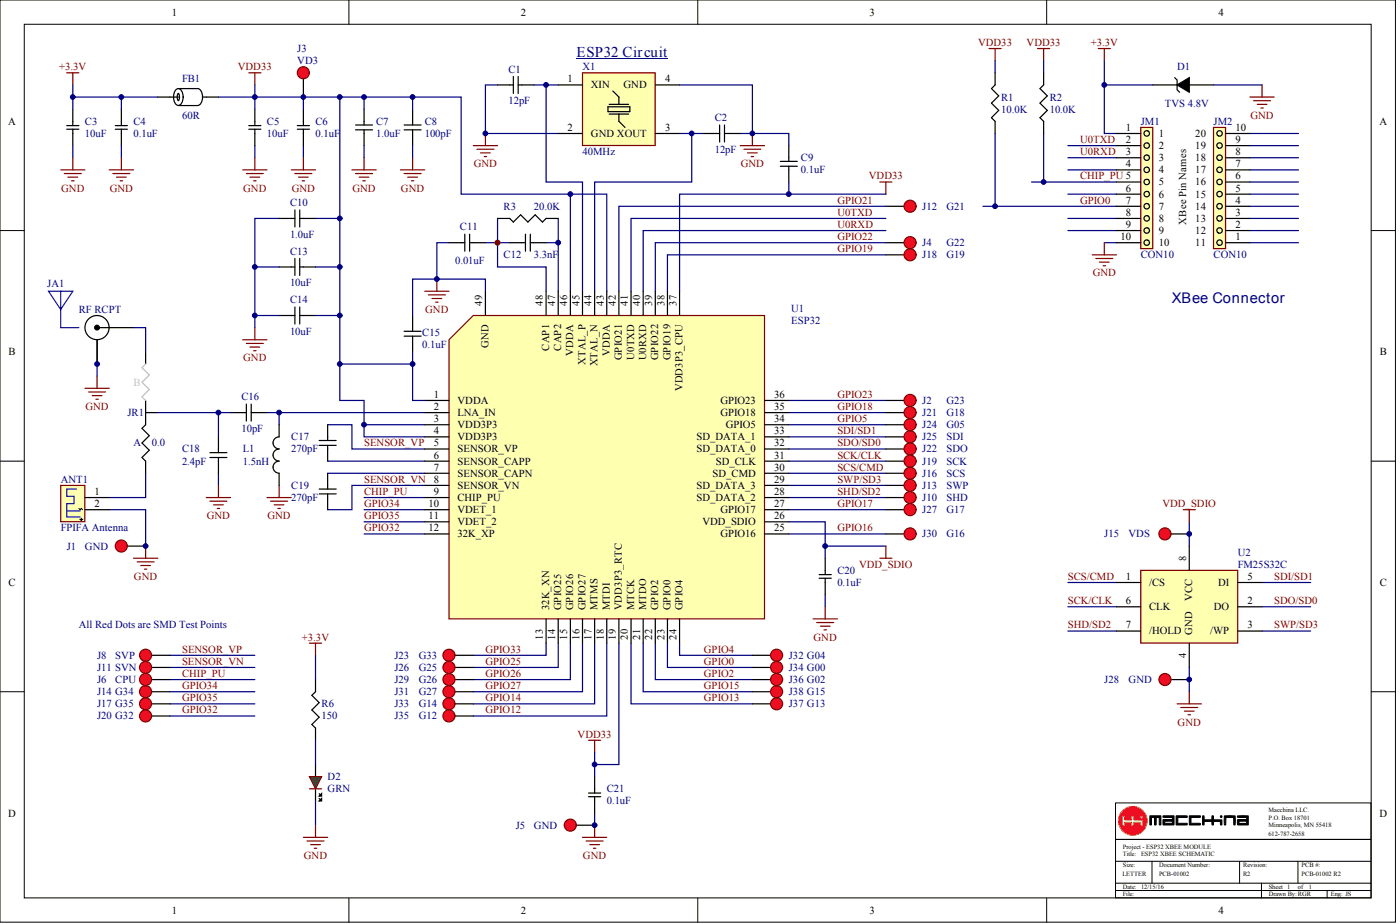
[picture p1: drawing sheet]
<svg xmlns="http://www.w3.org/2000/svg" width="487mm" height="321mm" viewBox="0 0 487 321" stroke-linecap="round" stroke-linejoin="round" font-family="sans-serif">
<g fill="#fff" stroke="#000" stroke-width=".35">
<path d="M0 0h485.6v320.7h-485.6z"/>
<path d="M8.4 8.4h468.8v303.9h-468.8z"/>
</g>
<path d="M121.4 0v8.4M242.8 0v8.4M364.2 0v8.4M0 80.2h8.4M477.2 80.2h8.4M0 160.4h8.4M477.2 160.4h8.4M0 240.6h8.4M477.2 240.6h8.4M121.4 312.3v8.5M242.8 312.3v8.5M364.2 312.3v8.5" fill="none" stroke="#000" stroke-width=".35"/>
<circle cx="173.1" cy="84.4" r=".82" fill="#000080" stroke="#000080" stroke-width=".35"/>
<path d="M200.6 20.2h31.9" fill="none" stroke="#000080" stroke-width=".35"/>
<path d="M23.2 25.3h4.2M25.3 25.3v4.2" fill="none" stroke="#800000" stroke-width=".42"/>
<g fill="none" stroke="#000" stroke-width=".42">
<path d="M25.3 38v5.7M42.2 38v5.7M54.9 33.8h7.2M61.3 31.1a1.43 1.43 0 0 1 1.6 0 1.43 1.43 0 0 1 .7 1.4 3.3 3.3 0 0 1-1.5 4.2 3.1 3.1 0 0 1-1.5-4.2zM61.9 32.6l.2-.1a2.14 2.14 0 0 1 0 2.5l-.4-.8zM62.1 30.8h6.7a3.4 3.4 0 0 1 1.3 4.8l-.5 .8-.8 .3h-6.7M70.5 33.8h5.5M23.2 43.7h4.2M23.2 45h4.2M25.3 45v5.6M40.1 43.7h4.2M40.1 45h4.2"/>
<path d="M42.2 45v5.6M261.8 240.6h6.4"/>
</g>
<g fill="none" stroke="#000080" stroke-width=".42">
<path d="M25.3 29.5v4.3h29.6M25.3 33.8v4.2M42.2 33.8v4.2M25.3 50.6v4.3M42.2 50.6v4.3M88.7 50.6v4.3M105.6 50.6v4.3M198.5 67.5v33.8M190 84.4h4.3M274.5 139.3h33.8M126.7 147.7h21.1M274.5 147.7h33.8"/>
<path d="M274.5 152h33.8M274.5 156.2h33.8M274.5 143.5h33.8M76 164.6v4.2M114 160.4h33.8M114 164.6h33.8M126.7 173.1h21.1M126.7 177.3h21.1M274.5 160.4h33.8M274.5 164.6h33.8M274.5 168.8h33.8M274.5 173.1h33.8"/>
<path d="M274.5 177.3h33.8M126.7 181.5h21.1M126.7 185.7h21.1M274.5 185.7h33.8M287.2 189.9h21.1M413.9 181.5v8.4M287.2 206.8v4.2M371.6 211h16.9M371.6 202.6h16.9M371.6 219.5h16.9M439.2 211h16.9M439.2 202.6h16.9"/>
<path d="M439.2 219.5h16.9M59.1 236.4h29.6M59.1 227.9h29.6M59.1 232.1h29.6M190 223.7v4.2h-25.3M194.3 223.7v8.4h-29.6M198.5 223.7v12.7h-33.8M202.7 223.7v16.9h-38M206.9 223.7v21.1h-42.2M211.1 223.7v25.3h-46.4M219.6 223.7v21.1h42.2M223.8 223.7v16.9h38"/>
<path d="M228 223.7v12.7h33.8M232.3 223.7v8.4h29.5M236.5 223.7v4.2h25.3M59.1 240.6h29.6M59.1 244.8h29.6M59.1 249h29.6M206.9 282.8v4.2"/>
</g>
<circle cx="270.3" cy="240.6" r="2.09" fill="#ee0e22" stroke="#800000" stroke-width=".42"/>
<path d="M261.8 227.9h6.4" fill="none" stroke="#000" stroke-width=".42"/>
<circle cx="270.3" cy="227.9" r="2.09" fill="#ee0e22" stroke="#800000" stroke-width=".42"/>
<path d="M52.8 227.9h6.3" fill="none" stroke="#000" stroke-width=".42"/>
<circle cx="50.7" cy="227.9" r="2.09" fill="#ee0e22" stroke="#800000" stroke-width=".42"/>
<path d="M308.3 164.6h6.3" fill="none" stroke="#000" stroke-width=".42"/>
<circle cx="316.7" cy="164.6" r="2.09" fill="#ee0e22" stroke="#800000" stroke-width=".42"/>
<path d="M158.4 236.4h6.3" fill="none" stroke="#000" stroke-width=".42"/>
<circle cx="156.2" cy="236.3" r="2.09" fill="#ee0e22" stroke="#800000" stroke-width=".42"/>
<path d="M308.3 156.2h6.3" fill="none" stroke="#000" stroke-width=".42"/>
<circle cx="316.7" cy="156.2" r="2.09" fill="#ee0e22" stroke="#800000" stroke-width=".42"/>
<path d="M308.3 88.6h6.3" fill="none" stroke="#000" stroke-width=".42"/>
<circle cx="316.7" cy="88.6" r="2.09" fill="#ee0e22" stroke="#800000" stroke-width=".42"/>
<path d="M261.8 232.1h6.4" fill="none" stroke="#000" stroke-width=".42"/>
<circle cx="270.3" cy="232.1" r="2.09" fill="#ee0e22" stroke="#800000" stroke-width=".42"/>
<path d="M158.4 232.1h6.3" fill="none" stroke="#000" stroke-width=".42"/>
<circle cx="156.2" cy="232.1" r="2.09" fill="#ee0e22" stroke="#800000" stroke-width=".42"/>
<path d="M308.3 173.1h6.3" fill="none" stroke="#000" stroke-width=".42"/>
<circle cx="316.7" cy="173" r="2.09" fill="#ee0e22" stroke="#800000" stroke-width=".42"/>
<path d="M407.5 236.4h6.4" fill="none" stroke="#000" stroke-width=".42"/>
<circle cx="405.4" cy="236.3" r="2.09" fill="#ee0e22" stroke="#800000" stroke-width=".42"/>
<path d="M200.6 287h6.3" fill="none" stroke="#000" stroke-width=".42"/>
<circle cx="198.5" cy="287" r="2.09" fill="#ee0e22" stroke="#800000" stroke-width=".42"/>
<path d="M308.3 185.7h6.3" fill="none" stroke="#000" stroke-width=".42"/>
<circle cx="316.7" cy="185.7" r="2.09" fill="#ee0e22" stroke="#800000" stroke-width=".42"/>
<path d="M261.8 244.8h6.4" fill="none" stroke="#000" stroke-width=".42"/>
<circle cx="270.3" cy="244.8" r="2.09" fill="#ee0e22" stroke="#800000" stroke-width=".42"/>
<path d="M52.8 244.8h6.3" fill="none" stroke="#000" stroke-width=".42"/>
<circle cx="50.7" cy="244.8" r="2.09" fill="#ee0e22" stroke="#800000" stroke-width=".42"/>
<path d="M52.8 232.1h6.3" fill="none" stroke="#000" stroke-width=".42"/>
<circle cx="50.7" cy="232.1" r="2.09" fill="#ee0e22" stroke="#800000" stroke-width=".42"/>
<path d="M308.3 84.4h6.3" fill="none" stroke="#000" stroke-width=".42"/>
<circle cx="316.7" cy="84.4" r="2.09" fill="#ee0e22" stroke="#800000" stroke-width=".42"/>
<path d="M308.3 71.8h6.3" fill="none" stroke="#000" stroke-width=".42"/>
<circle cx="316.7" cy="71.7" r="2.09" fill="#ee0e22" stroke="#800000" stroke-width=".42"/>
<path d="M308.3 147.7h6.3" fill="none" stroke="#000" stroke-width=".42"/>
<circle cx="316.7" cy="147.7" r="2.09" fill="#ee0e22" stroke="#800000" stroke-width=".42"/>
<path d="M308.3 177.3h6.3" fill="none" stroke="#000" stroke-width=".42"/>
<circle cx="316.7" cy="177.3" r="2.09" fill="#ee0e22" stroke="#800000" stroke-width=".42"/>
<path d="M308.3 160.4h6.3" fill="none" stroke="#000" stroke-width=".42"/>
<circle cx="316.7" cy="160.4" r="2.09" fill="#ee0e22" stroke="#800000" stroke-width=".42"/>
<path d="M158.4 249h6.3" fill="none" stroke="#000" stroke-width=".42"/>
<circle cx="156.2" cy="249" r="2.09" fill="#ee0e22" stroke="#800000" stroke-width=".42"/>
<path d="M52.8 240.6h6.3" fill="none" stroke="#000" stroke-width=".42"/>
<circle cx="50.7" cy="240.6" r="2.09" fill="#ee0e22" stroke="#800000" stroke-width=".42"/>
<path d="M158.4 227.9h6.3" fill="none" stroke="#000" stroke-width=".42"/>
<circle cx="156.2" cy="227.9" r="2.09" fill="#ee0e22" stroke="#800000" stroke-width=".42"/>
<path d="M308.3 168.8h6.3" fill="none" stroke="#000" stroke-width=".42"/>
<circle cx="316.7" cy="168.8" r="2.09" fill="#ee0e22" stroke="#800000" stroke-width=".42"/>
<path d="M308.3 152h6.3" fill="none" stroke="#000" stroke-width=".42"/>
<circle cx="316.7" cy="151.9" r="2.09" fill="#ee0e22" stroke="#800000" stroke-width=".42"/>
<path d="M261.8 236.4h6.4" fill="none" stroke="#000" stroke-width=".42"/>
<circle cx="270.3" cy="236.3" r="2.09" fill="#ee0e22" stroke="#800000" stroke-width=".42"/>
<path d="M158.4 244.8h6.3" fill="none" stroke="#000" stroke-width=".42"/>
<circle cx="156.2" cy="244.8" r="2.09" fill="#ee0e22" stroke="#800000" stroke-width=".42"/>
<path d="M52.8 236.4h6.3" fill="none" stroke="#000" stroke-width=".42"/>
<circle cx="50.7" cy="236.3" r="2.09" fill="#ee0e22" stroke="#800000" stroke-width=".42"/>
<path d="M52.8 249h6.3" fill="none" stroke="#000" stroke-width=".42"/>
<circle cx="50.7" cy="249" r="2.09" fill="#ee0e22" stroke="#800000" stroke-width=".42"/>
<path d="M308.3 139.3h6.3" fill="none" stroke="#000" stroke-width=".42"/>
<circle cx="316.7" cy="139.3" r="2.09" fill="#ee0e22" stroke="#800000" stroke-width=".42"/>
<path d="M44.3 189.9h6.4" fill="none" stroke="#000" stroke-width=".42"/>
<circle cx="42.2" cy="189.9" r="2.09" fill="#ee0e22" stroke="#800000" stroke-width=".42"/>
<path d="M308.3 143.5h6.3" fill="none" stroke="#000" stroke-width=".42"/>
<circle cx="316.7" cy="143.5" r="2.09" fill="#ee0e22" stroke="#800000" stroke-width=".42"/>
<path d="M158.4 240.6h6.3" fill="none" stroke="#000" stroke-width=".42"/>
<circle cx="156.2" cy="240.6" r="2.09" fill="#ee0e22" stroke="#800000" stroke-width=".42"/>
<path d="M407.5 185.7h6.4" fill="none" stroke="#000" stroke-width=".42"/>
<circle cx="405.4" cy="185.7" r="2.09" fill="#ee0e22" stroke="#800000" stroke-width=".42"/>
<path d="M105.6 27.4v6.4" fill="none" stroke="#000" stroke-width=".42"/>
<circle cx="105.6" cy="25.3" r="2.09" fill="#ee0e22" stroke="#800000" stroke-width=".42"/>
<g fill="none" stroke="#800000" stroke-width=".42">
<path d="M86.6 25.3h4.2M88.7 25.3v4.2M21.1 59.1h8.5M25.3 54.9v4.2M38 59.1h8.5M42.2 54.9v4.2M84.5 59.1h8.4M88.7 54.9v4.2M101.4 59.1h8.4M105.6 54.9v4.2M164.7 50.6h8.4M166 51.9h5.9"/>
<path d="M167.2 53.2h3.4M168.5 54.4h.8M168.9 46.4v4.2M257.6 50.6h8.4M258.9 51.9h5.9M260.1 53.2h3.4M261.4 54.4h.8M261.8 46.4v4.2M22.4 60.4h5.9M23.6 61.6h3.4M24.9 62.9h.9M39.3 60.4h5.9"/>
<path d="M40.5 61.6h3.4M41.8 62.9h.9M85.7 60.4h5.9M87 61.6h3.4M88.3 62.9h.8M102.6 60.4h5.9M103.9 61.6h3.4M105.2 62.9h.8M306.2 63.3h4.2M308.3 63.3v4.2M152 97.1v4.2M147.8 101.3h8.5"/>
<path d="M149.1 102.6h5.9M150.3 103.8h3.4M151.6 105.1h.8M71.8 173.1h8.4M73.1 174.3h5.9M74.3 175.6h3.4M75.6 176.9h.8M76 168.8v4.3M92.9 173.1h8.5M94.2 174.3h5.9M95.4 175.6h3.4M96.7 176.9h.9"/>
<path d="M97.1 168.8v4.3M411.7 177.3h4.3M413.9 177.3v4.2M46.5 194.2h8.4M47.7 195.4h5.9M49 196.7h3.4M50.3 198h.8M50.7 189.9v4.3M306.2 194.2h4.2M308.3 189.9v4.3M282.9 215.3h8.5M284.2 216.5h5.9"/>
<path d="M285.5 217.8h3.4M286.7 219.1h.9M287.2 211v4.3M204.8 257.5h4.2M206.9 257.5v4.2M409.6 244.8h8.5M410.9 246.1h5.9M412.2 247.3h3.3M413.4 248.6h.9M413.9 240.6v4.2M107.7 274.4h4.2M202.7 291.2h8.4"/>
<path d="M204 292.5h5.9M205.2 293.8h3.4M206.5 295h.8M206.9 287v4.2"/>
</g>
<g fill="none" stroke="#000080" stroke-width=".42">
<path d="M76 33.8h12.7v4.2M118.2 33.8h42.3v33.7h50.6v33.8M173.1 29.5h-4.2v16.9h25.4M194.3 29.5h-4.3v33.8h12.7v38M236.5 29.5h25.3v16.9h-4.2M236.5 46.4h8.4M240.7 46.4v16.9h-33.8v38M173.1 76v16.9h16.9v8.4M194.3 76v25.3M308.3 67.5h-71.8v33.8M308.3 71.8h-92.9v29.5M308.3 76h-88.7v25.3"/>
<path d="M156.3 84.4h-4.3v12.7h16.9v4.2M168.9 84.4h8.5M308.3 80.2h-84.5v21.1M308.3 84.4h-80.3v16.9M308.3 88.6h-76v12.7M92.9 143.5h54.9M114 147.7h8.5v8.5h25.3M38 177.3h12.7v12.6M147.8 168.8h-25.3v8.5h-8.5M274.5 181.5h12.7v12.7M215.4 223.7v42.2h-8.5M206.9 261.7v8.4"/>
</g>
<circle cx="173.1" cy="84.4" r=".82" fill="#800000" stroke="#800000" stroke-width=".35"/>
<g fill="none" stroke="#000" stroke-width=".42">
<path d="M88.7 38v5.7M105.6 38v5.7M173.1 29.5h5.5M178.6 26.6v5.9M180.3 29.5h5.5M180.3 26.6v5.9M86.6 43.7h4.2M86.6 45h4.2M88.7 45v5.6M103.5 43.7h4.2M103.5 45h4.2M105.6 45v5.6"/>
<path d="M244.9 46.4h5.5M250.4 43.5v5.9M252.1 46.4h5.5M252.1 43.5v5.9M173.1 76h4.3l1.2 1.2 2.6-2.5 2.5 2.5 2.5-2.5 2.6 2.5 1.2-1.2h4.3M156.3 84.4h5.4M161.7 81.5v5.9M163.4 84.4h5.5M163.4 81.5v5.9M80.2 143.5h5.5M85.7 140.6v5.9M87.4 143.5h5.5"/>
<path d="M87.4 140.6v5.9M285.1 199.9h4.2M287.2 194.2v5.7M285.1 201.1h4.2M287.2 201.1v5.7M109.8 236.4v4.2l-1.3 1.3 2.6 2.5-2.6 2.5 2.6 2.6-2.6 2.5 1.3 1.3v4.2M109.8 265.9v4.2M109.8 274.4v4.2M204.8 275.8h4.2M204.8 277.1h4.2M206.9 270.1v5.7M206.9 277.1v5.7"/>
</g>
<path d="M107.7 270.1h4.2l-2.1 4.3z" fill="#00bf00" stroke="#800000" stroke-width=".42"/>
<path d="M111.9 277.7v.9h-.8z" fill="#080d02" stroke="#000" stroke-width=".42"/>
<path d="M111.1 277.7l.4 .5" fill="none" stroke="#000" stroke-width=".42"/>
<path d="M111.1 276.9l.8-.9v.9z" fill="#080d02" stroke="#000" stroke-width=".42"/>
<g fill="none" stroke="#000" stroke-width=".42">
<path d="M177.4 84.4h5.5M182.9 81.5v5.9M184.5 84.4h5.5M184.5 81.5v5.9M33.8 114h12.7M33.8 118.2v8.4M73.1 157.4h5.9M73.1 159.1h5.9M76 152v5.4M76 159.1v5.5M97.1 147.7v4.3a2.09 2.09 0 0 0-2.1 2 2.09 2.09 0 0 0 2.1 2.1 2.11 2.11 0 0 0-2.1 2.1 2.11 2.11 0 0 0 2.1 2.2M111.1 154.9h5.9"/>
<path d="M111.1 153.2h5.9M114 147.7v5.5M114 154.9v5.5M97.1 160.4a2.09 2.09 0 0 0-2.1 2.1 2.09 2.09 0 0 0 2.1 2.1v4.2M111.1 171.8h5.9M111.1 170.1h5.9M114 164.6v5.5M114 171.8v5.5M111.1 276l.4 .5"/>
<circle cx="33.8" cy="113.9" r="4.2"/>
</g>
<path d="M29.6 135.1h8.4M30.8 136.3h5.9M32.1 137.6h3.4M33.4 138.9h.8M33.8 130.8v4.3M107.7 223.7h4.2M109.8 223.7v4.2M105.6 291.2h8.4M106.8 292.5h6M108.1 293.8h3.4M109.4 295h.8M109.8 287v4.2" fill="none" stroke="#800000" stroke-width=".42"/>
<path d="M33.8 126.6v4.2M80.2 143.5h-4.2v8.5M97.1 143.5v4.2M109.8 227.9v8.5M109.8 257.5v8.4M109.8 278.6v8.4" fill="none" stroke="#000080" stroke-width=".42"/>
<circle cx="33.8" cy="113.9" r=".82" fill="#000" stroke="#000" stroke-width=".42"/>
<path d="M21.1 101.3h4.2l-4.2 6.3-4.2-6.3h4.2v12.7h6.3" fill="none" stroke="#00f" stroke-width=".42"/>
<path d="M21.1 168.8h8.4v12.7h-8.4z" fill="#ffffb0" stroke="#800000" stroke-width=".42"/>
<path d="M29.6 173.1h8.4M29.6 177.3h8.4" fill="none" stroke="#000" stroke-width=".42"/>
<path d="M23.2 177.7h4.7M26.6 170.1h-3.4v2.5h2.6v2.6h-2.6v4.6h4.7" fill="none" stroke="#00f" stroke-width=".42"/>
<path d="M27.4 176.9l.5 .4 .4-.4 .4 .4M28.3 180.2v.5h.4l-.4 .4-.4-.4h.4" fill="none" stroke="#000" stroke-width=".35"/>
<path d="M202.7 25.3h25.3v25.3h-25.3z" fill="#ffffb0" stroke="#800000" stroke-width=".42"/>
<path d="M194.3 29.5h8.4M211.6 37.1h7.6v1.7h-7.6zM212 39.7h6.8M212 36.3h6.8M213.3 31.7l2.1 2.1v2.5M215.4 39.7v2.5l2.1 2.1M228 29.5h8.5M194.3 46.4h8.4M228 46.4h8.5" fill="none" stroke="#000" stroke-width=".42"/>
<path d="M185.8 29.5h4.2" fill="none" stroke="#000080" stroke-width=".42"/>
<path d="M397 198.4h33.7v25.3h-33.7z" fill="#ffffb0" stroke="#800000" stroke-width=".42"/>
<path d="M413.9 189.9v8.5M388.5 202.6h8.5M388.5 211h8.5M388.5 219.5h8.5M430.7 202.6h8.5M430.7 211h8.5M430.7 219.5h8.5M413.9 223.7v8.4" fill="none" stroke="#000" stroke-width=".42"/>
<path d="M413.9 232.1v8.5" fill="none" stroke="#000080" stroke-width=".42"/>
<path d="M156.3 118.2l8.4-8.5h101.3v105.6h-109.7z" fill-rule="evenodd" fill="#ffffb0" stroke="#800000" stroke-width=".42"/>
<g fill="none" stroke="#000" stroke-width=".42">
<path d="M126.7 38v5.5M143.6 38v5.5M346.3 25.3v4.2l-1.3 1.3 2.6 2.5-2.6 2.6 2.6 2.5-2.6 2.5 1.3 1.3v4.2M363.2 25.3v4.2l-1.3 1.3 2.5 2.5-2.5 2.6 2.5 2.5-2.5 2.5 1.3 1.3v4.2M401.2 29.5h8.4M408.8 27l.8 .9v3.3l.9 .9M413.9 29.5h8.4M123.7 45.2h5.9M123.7 43.5h5.9M126.7 45.2v5.4M140.6 45.2h5.9M140.6 43.5h5.9"/>
<path d="M143.6 45.2v5.4M271.5 56.1h6M271.5 57.8h6M274.5 50.6v5.5M274.5 57.8v5.5M97.1 76h5.5M102.6 73v5.9M104.3 73v5.9M104.3 76h5.5M97.1 92.9h5.5M102.6 89.9v5.9M104.3 92.9h5.5"/>
<path d="M104.3 89.9v5.9M97.1 109.7h5.5M102.6 106.8v5.9M104.3 106.8v5.9M104.3 109.7h5.5M140.6 115.2h5.9M140.6 116.9h5.9M143.6 109.7v5.5M143.6 116.9v5.5M168.9 101.3v8.4M190 101.3v8.4M194.3 101.3v8.4"/>
<path d="M198.5 101.3v8.4M202.7 101.3v8.4M206.9 101.3v8.4M211.1 101.3v8.4M215.4 101.3v8.4M219.6 101.3v8.4M223.8 101.3v8.4M228 101.3v8.4M232.3 101.3v8.4M236.5 101.3v8.4M147.8 139.3h8.5M266 139.3h8.5"/>
<path d="M147.8 143.5h8.5M147.8 147.7h8.5M147.8 152h8.5M147.8 156.2h8.5M266 143.5h8.5M266 147.7h8.5M266 152h8.5M266 156.2h8.5M147.8 160.4h8.5M147.8 164.6h8.5M147.8 168.8h8.5M147.8 173.1h8.5"/>
<path d="M147.8 177.3h8.5M266 160.4h8.5M266 164.6h8.5M266 168.8h8.5M266 173.1h8.5M266 177.3h8.5M147.8 181.5h8.5M147.8 185.7h8.5M266 181.5h8.5M266 185.7h8.5M190 215.3v8.4M194.3 215.3v8.4"/>
<path d="M198.5 215.3v8.4M202.7 215.3v8.4M206.9 215.3v8.4M211.1 215.3v8.4M215.4 215.3v8.4M219.6 215.3v8.4M223.8 215.3v8.4M228 215.3v8.4M232.3 215.3v8.4M236.5 215.3v8.4"/>
</g>
<g fill="none" stroke="#800000" stroke-width=".42">
<path d="M344.2 16.9h4.2M346.3 16.9v4.2M361.1 16.9h4.2M363.2 16.9v4.2M382.2 16.9h4.2M384.3 16.9v4.2M435 33.8h8.4M436.2 35h5.9M437.5 36.3h3.4M438.8 37.6h.8M439.2 29.5v4.3M122.5 59.1h8.4"/>
<path d="M126.7 54.9v4.2M139.4 59.1h8.4M143.6 54.9v4.2M123.7 60.4h5.9M125 61.6h3.4M126.3 62.9h.8M140.6 60.4h5.9M141.9 61.6h3.4M143.2 62.9h.8M380.1 88.6h8.4M381.3 89.9h5.9M382.6 91.2h3.4"/>
<path d="M383.9 92.4h.8M384.3 84.4v4.2M84.5 118.2h8.4M85.7 119.4h5.9M88.7 114v4.2M87 120.7h3.4M88.3 122h.8"/>
</g>
<g fill="none" stroke="#000080" stroke-width=".42">
<path d="M88.7 29.5v4.3h29.5v105.5h8.5v12.7h21.1M105.6 33.8v4.2M126.7 33.8v4.2M143.6 33.8v4.2M346.3 21.1v4.2M363.2 21.1v4.2M384.3 21.1v25.3h4.2M384.3 29.5h16.9M422.3 29.5h16.9M126.7 50.6v4.3M143.6 50.6v4.3M261.8 46.4h12.7v4.2"/>
<path d="M346.3 46.4v25.4M363.2 46.4v16.9M371.6 50.6h16.9M371.6 54.9h16.9M371.6 59.1h16.9M435 46.4h16.9M435 50.6h16.9M435 54.9h16.9M435 59.1h16.9M97.1 76h-8.4v38M109.8 76h8.4M274.5 63.3v4.2"/>
<path d="M342.1 71.8h46.4M359 63.3h29.5M371.6 76h16.9M371.6 67.5h16.9M435 76h16.9M435 67.5h16.9M435 71.8h16.9M435 63.3h16.9M88.7 92.9h8.4M109.8 92.9h8.4M152 97.1h-8.4v12.6M371.6 80.2h16.9"/>
<path d="M384.3 84.4h4.2M435 84.4h16.9M435 80.2h16.9M88.7 109.7h8.4M109.8 109.7h8.4M118.2 126.6h25.4v12.7h4.2M143.6 122.4v4.2"/>
</g>
<path d="M409.6 29.5l4.3-2.5v5.1z" fill="#000" stroke="#000" stroke-width=".42"/>
<path d="M397 44.3h4.1v42.2h-4.1z" fill="#ffffb0" stroke="#800000" stroke-width=".42"/>
<g fill="none" stroke="#000" stroke-width=".42">
<path d="M388.5 46.4h8.5M388.5 50.6h8.5M388.5 54.9h8.5M388.5 59.1h8.5M399.5 45.5a.95 .95 0 0 0-1.4 .9 .95 .95 0 0 0 1.4 .8 .95 .95 0 0 0 .1-1.6M399.5 49.8a.95 .95 0 0 0-1.4 .9 .95 .95 0 0 0 1.4 .8 .95 .95 0 0 0 .1-1.7M399.5 54a.95 .95 0 0 0-1.4 .9 .95 .95 0 0 0 1.4 .8 .95 .95 0 0 0 .1-1.7M399.5 58.2a.95 .95 0 0 0-1.4 .9 .95 .95 0 0 0 1.4 .8 .95 .95 0 0 0 .1-1.6M388.5 63.3h8.5M388.5 67.5h8.5M388.5 71.8h8.5M388.5 76h8.5"/>
<path d="M399.5 62.4a.95 .95 0 0 0-1.4 .9 .95 .95 0 0 0 1.4 .8 .95 .95 0 0 0 .1-1.6M399.5 66.7a.95 .95 0 0 0-1.4 .9 .95 .95 0 0 0 1.4 .7 .95 .95 0 0 0 .1-1.6M399.5 70.9a.95 .95 0 0 0-1.4 .9 .95 .95 0 0 0 1.4 .8 .95 .95 0 0 0 .1-1.7M399.5 75.1a.95 .95 0 0 0-1.4 .9 .95 .95 0 0 0 1.4 .8 .95 .95 0 0 0 .1-1.6M399.5 79.3a.95 .95 0 0 0-1.4 .9 .95 .95 0 0 0 1.4 .8 .95 .95 0 0 0 .1-1.6M388.5 80.2h8.5M388.5 84.4h8.5M399.5 83.5a.95 .95 0 0 0-1.4 .9 .95 .95 0 0 0 1.4 .8 .95 .95 0 0 0 .1-1.6"/>
</g>
<path d="M422.3 44.3h4.2v42.2h-4.2z" fill="#ffffb0" stroke="#800000" stroke-width=".42"/>
<g fill="none" stroke="#000" stroke-width=".42">
<path d="M423.9 59.9a.95 .95 0 0 1 0-1.6 .95 .95 0 0 1 1.4 .7 .95 .95 0 0 1-1.3 1M423.9 55.7a.95 .95 0 0 1 0-1.6 .95 .95 0 0 1 1.4 .7 .95 .95 0 0 1-1.3 .9M423.9 51.5a.95 .95 0 0 1 0-1.7 .95 .95 0 0 1 1.4 .7 .95 .95 0 0 1-1.3 1M423.9 47.2a.95 .95 0 0 1 0-1.6 .95 .95 0 0 1 1.4 .7 .95 .95 0 0 1-1.3 1M426.5 59.1h8.5M426.5 54.9h8.5M426.5 50.6h8.5M426.5 46.4h8.5M423.9 76.8a.95 .95 0 0 1 0-1.6 .95 .95 0 0 1 1.4 .7 .95 .95 0 0 1-1.3 .9M423.9 72.6a.95 .95 0 0 1 0-1.7 .95 .95 0 0 1 1.4 .7 .95 .95 0 0 1-1.3 1M423.9 68.3a.95 .95 0 0 1 0-1.6 .95 .95 0 0 1 1.4 .7 .95 .95 0 0 1-1.3 1M423.9 64.1a.95 .95 0 0 1 0-1.6 .95 .95 0 0 1 1.4 .7 .95 .95 0 0 1-1.3 1"/>
<path d="M426.5 76h8.5M426.5 71.8h8.5M426.5 67.5h8.5M426.5 63.3h8.5M423.9 85.2a.95 .95 0 0 1 0-1.6 .95 .95 0 0 1 1.4 .7 .95 .95 0 0 1-1.3 1M423.9 81a.95 .95 0 0 1 0-1.6 .95 .95 0 0 1 1.4 .7 .95 .95 0 0 1-1.3 1M426.5 84.4h8.5M426.5 80.2h8.5M50.7 122.4v4.2M50.7 139.3v8.4l-1.3 1.3 2.5 2.5-2.5 2.6 2.5 2.5-2.5 2.5 1.3 1.3v4.2M50.7 143.5h4.2"/>
</g>
<path d="M50.7 126.6l-1.3 1.3 2.5 2.5-2.5 2.6 2.5 2.5-2.5 2.5 1.3 1.3" fill="none" stroke="#c0c0c0" stroke-width=".42"/>
<path d="M46.5 114h4.2v8.4M54.9 143.5h21.1M50.7 164.6v8.5h-12.7" fill="none" stroke="#000080" stroke-width=".42"/>
<g fill="#000080" stroke="#000080" stroke-width=".35">
<circle cx="25.3" cy="33.7" r=".82"/>
<circle cx="33.8" cy="126.6" r=".82"/>
<circle cx="42.2" cy="33.7" r=".82"/>
<circle cx="50.7" cy="189.9" r=".82"/>
<circle cx="76" cy="143.5" r=".82"/>
<circle cx="88.7" cy="109.7" r=".82"/>
<circle cx="88.7" cy="92.8" r=".82"/>
<circle cx="88.7" cy="33.7" r=".82"/>
<circle cx="97.1" cy="143.5" r=".82"/>
<circle cx="105.6" cy="33.7" r=".82"/>
<circle cx="118.2" cy="126.6" r=".82"/>
<circle cx="118.2" cy="109.7" r=".82"/>
<circle cx="118.2" cy="92.8" r=".82"/>
<circle cx="118.2" cy="76" r=".82"/>
<circle cx="118.2" cy="33.7" r=".82"/>
<circle cx="126.7" cy="147.7" r=".82"/>
<circle cx="126.7" cy="33.7" r=".82"/>
<circle cx="143.6" cy="126.6" r=".82"/>
<circle cx="143.6" cy="33.7" r=".82"/>
<circle cx="152" cy="97.1" r=".82"/>
<circle cx="168.9" cy="46.4" r=".82"/>
<circle cx="190" cy="29.5" r=".82"/>
<circle cx="194.2" cy="84.4" r=".82"/>
<circle cx="198.5" cy="67.5" r=".82"/>
<circle cx="206.9" cy="287" r=".82"/>
<circle cx="206.9" cy="265.9" r=".82"/>
<circle cx="240.7" cy="46.4" r=".82"/>
<circle cx="261.8" cy="46.4" r=".82"/>
<circle cx="274.5" cy="67.5" r=".82"/>
<circle cx="287.1" cy="189.9" r=".82"/>
<circle cx="346.3" cy="71.7" r=".82"/>
<circle cx="363.2" cy="63.3" r=".82"/>
<circle cx="384.3" cy="29.5" r=".82"/>
<circle cx="413.8" cy="236.3" r=".82"/>
<circle cx="413.8" cy="185.7" r=".82"/>
</g>
<path d="M388.2 279.3h88.9v12.7h-88.9zM388.2 292h88.9v20.3h-88.9zM388.2 299.6h88.9M400.9 299.6v7.6M431.4 299.6v7.6M451.7 299.6v7.6M388.2 307.2h88.9M388.2 309.7h88.9M439 307.2v5.1M461.8 309.7v2.6" fill="none" stroke="#000" stroke-width=".35"/>
<path d="M389.2 285.5a5 5 0 0 1 10 0 5 5 0 0 1-10 0zM390.6 283.9v3.2h.7v-1.1h2.5a.76 .76 0 0 0 .4 1.2l.3-.2 .1-1h2.1a.77 .77 0 0 0 .7 1.2l.1-1.9-2.9-.1v-1.3a.4 .4 0 0 0-.5-.1 .4 .4 0 0 0-.3 .4l-.1 1h-2.3l-.2-1.3zM396.8 284.2a.4 .4 0 0 0 .8 0 .4 .4 0 0 0-.8 0z" fill="#f60" stroke="#f60" stroke-width=".35"/>
<g fill="#000" stroke="#000" stroke-width=".35">
<path d="M400.2 283.8l3.7-.1 .1 3.2h-.6v-2.4l-.2-.2-.8 .1-.1 2.3a.29 .29 0 0 1-.3 .2 .29 .29 0 0 1-.2-.3v-2.2l-1-.1-.1 2.5-.5 .1zM409.3 283.8h3.8v.5h-3.1l-.1 1 .1 1.1h3l.1 .5h-3.8zM413.9 283.8h3.8v.4l-.2 .1h-2.9l-.2 1.9 3.3 .2v.5h-3.8zM418.5 283.8h.5l.1 1.3h1.8h.7l.2-1.3h.4l.2 1.3 2.8 .1v1.6l-.5 .1-.2-1.2-2.1 .1-.1 1.1h-.2l-.4-.1-.1-1.1-2.5 .1a.78 .78 0 0 1-.5 1.1zM426.1 283.8h3.7v3.1l-.5-.1v-2.4l-1.4-.1-1.3 .1-.1 2.5h-.4z"/>
<path d="M404.8 283.7l3.7 .1v3.1h-3.7l-.1-1.8h3.2l.1-.4-.1-.4h-3.2zM405.3 285.7l.2 .6 2.5-.1-.1-.5z"/>
<path d="M430.6 283.8h3.8v3.1h-3.8v-1.8l3.1-.1 .2-.2-.2-.4-3-.1zM431.2 285.7l.1 .7 2.5-.2-.2-.6z"/>
<circle cx="424.9" cy="284.1" r=".32"/>
</g>
<text font-size="5.2" fill="#000080" x="200.6" y="19.8">ESP32 Circuit</text>
<text font-size="5.1" fill="#000080" x="407.8" y="105.2">XBee Connector</text>
<g font-size="3.7">
<text x="59.8" y="5.4">1</text>
<text x="181.2" y="5.4">2</text>
<text x="302.6" y="5.4">3</text>
<text x="424" y="5.4">4</text>
<text x="197.5" y="28.6">1</text>
<text x="231.4" y="28.6">4</text>
<text x="205.7" y="30.7">XIN</text>
<text x="217" y="30.7">GND</text>
<text x="2.9" y="43.4">A</text>
<text x="197.5" y="45.5">2</text>
<text x="205.7" y="47.6">GND XOUT</text>
<text x="231.4" y="45.5">3</text>
<text x="391.7" y="45.5">1</text>
<text x="403.3" y="47.6">1</text>
<text x="416" y="47.6">20</text>
<text x="429.9" y="45.5">10</text>
<text x="480.1" y="43.4">A</text>
<text x="391.7" y="49.7">2</text>
<text x="391.7" y="54">3</text>
<text x="403.3" y="51.8">2</text>
<text x="416" y="51.8">19</text>
<text x="429.9" y="54">8</text>
<text x="429.9" y="49.7">9</text>
<text x="391.7" y="58.2">4</text>
<text x="403.3" y="56.1">3</text>
<text x="416" y="56.1">18</text>
<text x="429.9" y="58.2">7</text>
<text x="403.3" y="60.3">4</text>
<text x="403.3" y="64.5">5</text>
<text x="416" y="64.5">16</text>
<text x="416" y="60.3">17</text>
<text x="429.9" y="62.4">6</text>
<text x="391.7" y="66.6">6</text>
<text x="391.7" y="70.8">7</text>
<text x="403.3" y="68.7">6</text>
<text x="416" y="68.7">15</text>
<text x="429.9" y="70.8">4</text>
<text x="429.9" y="66.6">5</text>
<text x="391.7" y="75.1">8</text>
<text x="403.3" y="73">7</text>
<text x="403.3" y="77.2">8</text>
<text x="416" y="77.2">13</text>
<text x="416" y="73">14</text>
<text x="429.9" y="75.1">3</text>
<text x="389.9" y="83.5">10</text>
<text x="391.7" y="79.3">9</text>
<text x="403.3" y="81.4">9</text>
<text x="412.8" y="78.1" transform="rotate(-90 412.8 78.1)">XBee Pin Names</text>
<text x="416" y="81.4">12</text>
<text x="429.9" y="83.5">1</text>
<text x="429.9" y="79.3">2</text>
<text x="403.3" y="85.6">10</text>
<text x="416" y="85.6">11</text>
<text x="167.8" y="106.4" transform="rotate(-90 167.8 106.4)">49</text>
<text x="189" y="106.4" transform="rotate(-90 189 106.4)">48</text>
<text x="193.2" y="106.4" transform="rotate(-90 193.2 106.4)">47</text>
<text x="197.4" y="106.4" transform="rotate(-90 197.4 106.4)">46</text>
<text x="201.6" y="106.4" transform="rotate(-90 201.6 106.4)">45</text>
<text x="205.8" y="106.4" transform="rotate(-90 205.8 106.4)">44</text>
<text x="210.1" y="106.4" transform="rotate(-90 210.1 106.4)">43</text>
<text x="214.3" y="106.4" transform="rotate(-90 214.3 106.4)">42</text>
<text x="218.5" y="106.4" transform="rotate(-90 218.5 106.4)">41</text>
<text x="222.7" y="106.4" transform="rotate(-90 222.7 106.4)">40</text>
<text x="227" y="106.4" transform="rotate(-90 227 106.4)">39</text>
<text x="231.2" y="106.4" transform="rotate(-90 231.2 106.4)">38</text>
<text x="235.4" y="106.4" transform="rotate(-90 235.4 106.4)">37</text>
<text x="3" y="123.6">B</text>
<text x="170" y="120.9" transform="rotate(-90 170 120.9)">GND</text>
<text x="191.1" y="122" transform="rotate(-90 191.1 122)">CAP1</text>
<text x="195.3" y="122" transform="rotate(-90 195.3 122)">CAP2</text>
<text x="199.5" y="123.7" transform="rotate(-90 199.5 123.7)">VDDA</text>
<text x="212.2" y="123.7" transform="rotate(-90 212.2 123.7)">VDDA</text>
<text x="216.4" y="125.4" transform="rotate(-90 216.4 125.4)">GPIO21</text>
<text x="220.6" y="125.1" transform="rotate(-90 220.6 125.1)">U0TXD</text>
<text x="224.9" y="125.4" transform="rotate(-90 224.9 125.4)">U0RXD</text>
<text x="229.1" y="125.4" transform="rotate(-90 229.1 125.4)">GPIO22</text>
<text x="233.3" y="125.4" transform="rotate(-90 233.3 125.4)">GPIO19</text>
<text x="480.2" y="123.6">B</text>
<text x="203.7" y="126.8" transform="rotate(-90 203.7 126.8)">XTAL_P</text>
<text x="208" y="127.5" transform="rotate(-90 208 127.5)">XTAL_N</text>
<text x="237.5" y="136.1" transform="rotate(-90 237.5 136.1)">VDD3P3_CPU</text>
<text x="151" y="138.4">1</text>
<text x="151" y="142.6">2</text>
<text x="159.2" y="140.5">VDDA</text>
<text x="250.7" y="140.5">GPIO23</text>
<text x="269.4" y="142.6">35</text>
<text x="269.4" y="138.4">36</text>
<text x="151" y="146.8">3</text>
<text x="159.2" y="144.7">LNA_IN</text>
<text x="159.2" y="148.9">VDD3P3</text>
<text x="250.7" y="144.7">GPIO18</text>
<text x="252.5" y="148.9">GPIO5</text>
<text x="269.4" y="146.8">34</text>
<text x="151" y="151">4</text>
<text x="151" y="155.3">5</text>
<text x="159.2" y="153.2">VDD3P3</text>
<text x="242.4" y="153.2">SD_DATA_1</text>
<text x="269.4" y="155.3">32</text>
<text x="269.4" y="151">33</text>
<text x="151" y="159.5">6</text>
<text x="159.2" y="157.4">SENSOR_VP</text>
<text x="159.2" y="161.6">SENSOR_CAPP</text>
<text x="242.4" y="157.4">SD_DATA_0</text>
<text x="249.2" y="161.6">SD_CLK</text>
<text x="269.4" y="159.5">31</text>
<text x="151" y="163.7">7</text>
<text x="151" y="167.9">8</text>
<text x="159.2" y="165.8">SENSOR_CAPN</text>
<text x="248" y="165.8">SD_CMD</text>
<text x="269.4" y="167.9">29</text>
<text x="269.4" y="163.7">30</text>
<text x="32.9" y="172.1">1</text>
<text x="151" y="172.1">9</text>
<text x="159.2" y="170">SENSOR_VN</text>
<text x="242.4" y="170">SD_DATA_3</text>
<text x="269.4" y="172.1">28</text>
<text x="32.9" y="176.4">2</text>
<text x="149.2" y="176.4">10</text>
<text x="159.2" y="174.3">CHIP_PU</text>
<text x="159.2" y="178.5">VDET_1</text>
<text x="242.4" y="174.3">SD_DATA_2</text>
<text x="250.7" y="178.5">GPIO17</text>
<text x="269.4" y="176.4">27</text>
<text x="149.2" y="180.6">11</text>
<text x="149.2" y="184.8">12</text>
<text x="159.2" y="182.7">VDET_2</text>
<text x="244.5" y="182.7">VDD_SDIO</text>
<text x="269.4" y="180.6">26</text>
<text x="269.4" y="184.8">25</text>
<text x="159.2" y="186.9">32K_XP</text>
<text x="250.7" y="186.9">GPIO16</text>
<text x="412.8" y="195" transform="rotate(-90 412.8 195)">8</text>
<text x="3" y="203.8">C</text>
<text x="391.7" y="201.7">1</text>
<text x="399.9" y="203.8">/CS</text>
<text x="423.9" y="203.8">DI</text>
<text x="434.1" y="201.7">5</text>
<text x="480.2" y="203.8">C</text>
<text x="414.9" y="209.1" transform="rotate(-90 414.9 209.1)">VCC</text>
<text x="191.1" y="212.3" transform="rotate(-90 191.1 212.3)">32K_XN</text>
<text x="195.3" y="212.3" transform="rotate(-90 195.3 212.3)">GPIO25</text>
<text x="199.5" y="212.3" transform="rotate(-90 199.5 212.3)">GPIO26</text>
<text x="203.7" y="212.3" transform="rotate(-90 203.7 212.3)">GPIO27</text>
<text x="208" y="212.3" transform="rotate(-90 208 212.3)">MTMS</text>
<text x="212.2" y="212.3" transform="rotate(-90 212.2 212.3)">MTDI</text>
<text x="216.4" y="212.3" transform="rotate(-90 216.4 212.3)">VDD3P3_RTC</text>
<text x="220.6" y="212.3" transform="rotate(-90 220.6 212.3)">MTCK</text>
<text x="224.9" y="212.3" transform="rotate(-90 224.9 212.3)">MTDO</text>
<text x="229.1" y="212.3" transform="rotate(-90 229.1 212.3)">GPIO2</text>
<text x="233.3" y="212.3" transform="rotate(-90 233.3 212.3)">GPIO0</text>
<text x="237.5" y="212.3" transform="rotate(-90 237.5 212.3)">GPIO4</text>
<text x="391.7" y="210.1">6</text>
<text x="399.9" y="212.2">CLK</text>
<text x="422.4" y="212.2">DO</text>
<text x="434.1" y="210.1">2</text>
<text x="391.7" y="218.6">7</text>
<text x="399.9" y="220.7">/HOLD</text>
<text x="414.9" y="220.8" transform="rotate(-90 414.9 220.8)">GND</text>
<text x="421.2" y="220.7">/WP</text>
<text x="434.1" y="218.6">3</text>
<text x="189" y="222.4" transform="rotate(-90 189 222.4)">13</text>
<text x="193.2" y="222.4" transform="rotate(-90 193.2 222.4)">14</text>
<text x="197.4" y="222.4" transform="rotate(-90 197.4 222.4)">15</text>
<text x="201.6" y="222.4" transform="rotate(-90 201.6 222.4)">16</text>
<text x="205.8" y="222.4" transform="rotate(-90 205.8 222.4)">17</text>
<text x="210.1" y="222.4" transform="rotate(-90 210.1 222.4)">18</text>
<text x="214.3" y="222.4" transform="rotate(-90 214.3 222.4)">19</text>
<text x="218.5" y="222.4" transform="rotate(-90 218.5 222.4)">20</text>
<text x="222.7" y="222.4" transform="rotate(-90 222.7 222.4)">21</text>
<text x="227" y="222.4" transform="rotate(-90 227 222.4)">22</text>
<text x="231.2" y="222.4" transform="rotate(-90 231.2 222.4)">23</text>
<text x="235.4" y="222.4" transform="rotate(-90 235.4 222.4)">24</text>
<text x="412.8" y="229" transform="rotate(-90 412.8 229)">4</text>
<text x="2.9" y="284">D</text>
<text x="480.1" y="284">D</text>
<text x="59.8" y="317.8">1</text>
<text x="181.2" y="317.8">2</text>
<text x="302.6" y="317.8">3</text>
<text x="424" y="317.8">4</text>
</g>
<g font-size="3.7" fill="#800000">
<text x="340.4" y="16">VDD33</text>
<text x="357.3" y="16">VDD33</text>
<text x="379.6" y="16">+3.3V</text>
<text x="20.6" y="24.4">+3.3V</text>
<text x="82.8" y="24.4">VDD33</text>
<text x="435.1" y="41.3">GND</text>
<text x="375.8" y="49.7">U0TXD</text>
<text x="375.8" y="54">U0RXD</text>
<text x="164.9" y="58.2">GND</text>
<text x="257.8" y="58.2">GND</text>
<text x="302.4" y="62.4">VDD33</text>
<text x="375.8" y="62.4">CHIP_PU 5</text>
<text x="21.3" y="66.6">GND</text>
<text x="38.2" y="66.6">GND</text>
<text x="84.6" y="66.6">GND</text>
<text x="101.5" y="66.6">GND</text>
<text x="122.6" y="66.6">GND</text>
<text x="139.5" y="66.6">GND</text>
<text x="291.4" y="70.8">GPIO21</text>
<text x="375.8" y="70.8">GPIO0</text>
<text x="291.4" y="75.1">U0TXD</text>
<text x="291.4" y="79.3">U0RXD</text>
<text x="291.4" y="83.5">GPIO22</text>
<text x="291.4" y="87.7">GPIO19</text>
<text x="380.2" y="96.2">GND</text>
<text x="148" y="108.8">GND</text>
<text x="84.6" y="125.7">GND</text>
<text x="29.7" y="142.6">GND</text>
<text x="291.4" y="142.6">GPIO18</text>
<text x="291.4" y="138.4">GPIO23</text>
<text x="291.4" y="146.8">GPIO5</text>
<text x="126.7" y="155.3">SENSOR_VP</text>
<text x="291.4" y="151">SDI/SD1</text>
<text x="291.4" y="155.3">SDO/SD0</text>
<text x="291.4" y="159.5">SCK/CLK</text>
<text x="126.7" y="167.9">SENSOR_VN</text>
<text x="291.4" y="163.7">SCS/CMD</text>
<text x="291.4" y="167.9">SWP/SD3</text>
<text x="126.7" y="172.1">CHIP_PU</text>
<text x="291.4" y="172.1">SHD/SD2</text>
<text x="126.7" y="176.4">GPIO34</text>
<text x="291.4" y="176.4">GPIO17</text>
<text x="404.6" y="176.4">VDD_SDIO</text>
<text x="72" y="180.6">GND</text>
<text x="93.1" y="180.6">GND</text>
<text x="126.7" y="180.6">GPIO35</text>
<text x="126.7" y="184.8">GPIO32</text>
<text x="291.4" y="184.8">GPIO16</text>
<text x="299" y="197.5">VDD_SDIO</text>
<text x="46.6" y="201.7">GND</text>
<text x="371.6" y="201.7">SCS/CMD</text>
<text x="443.4" y="201.7">SDI/SD1</text>
<text x="371.6" y="210.1">SCK/CLK</text>
<text x="443.4" y="210.1">SDO/SD0</text>
<text x="371.6" y="218.6">SHD/SD2</text>
<text x="443.4" y="218.6">SWP/SD3</text>
<text x="63.3" y="227">SENSOR_VP</text>
<text x="105.1" y="222.8">+3.3V</text>
<text x="168.9" y="227">GPIO33</text>
<text x="244.9" y="227">GPIO4</text>
<text x="283.1" y="222.8">GND</text>
<text x="63.3" y="231.2">SENSOR_VN</text>
<text x="168.9" y="231.2">GPIO25</text>
<text x="244.9" y="231.2">GPIO0</text>
<text x="63.3" y="235.5">CHIP_PU</text>
<text x="63.3" y="239.7">GPIO34</text>
<text x="168.9" y="235.5">GPIO26</text>
<text x="168.9" y="239.7">GPIO27</text>
<text x="244.9" y="239.7">GPIO15</text>
<text x="244.9" y="235.5">GPIO2</text>
<text x="63.3" y="243.9">GPIO35</text>
<text x="168.9" y="243.9">GPIO14</text>
<text x="244.9" y="243.9">GPIO13</text>
<text x="63.3" y="248.1">GPIO32</text>
<text x="168.9" y="248.1">GPIO12</text>
<text x="201" y="256.6">VDD33</text>
<text x="409.8" y="252.3">GND</text>
<text x="105.7" y="298.8">GND</text>
<text x="202.9" y="298.8">GND</text>
</g>
<g font-size="3.7" fill="#000080">
<text x="103.5" y="18.1">J3</text>
<text x="103.5" y="22.3">VD3</text>
<text x="63.3" y="28.6">FB1</text>
<text x="176.9" y="25.3">C1</text>
<text x="202.7" y="24.4">X1</text>
<text x="409.6" y="24.4">D1</text>
<text x="348.4" y="35">R1</text>
<text x="365.3" y="35">R2</text>
<text x="63.3" y="41.3">60R</text>
<text x="176.9" y="36.2">12pF</text>
<text x="348.4" y="39.2">10.0K</text>
<text x="365.3" y="39.2">10.0K</text>
<text x="405.4" y="37.1">TVS 4.8V</text>
<text x="29.6" y="43.4">C3</text>
<text x="29.6" y="47.6">10uF</text>
<text x="46.5" y="43.4">C4</text>
<text x="46.5" y="47.6">0.1uF</text>
<text x="92.9" y="43.4">C5</text>
<text x="92.9" y="47.6">10uF</text>
<text x="109.8" y="43.4">C6</text>
<text x="109.8" y="47.6">0.1uF</text>
<text x="130.9" y="43.4">C7</text>
<text x="130.9" y="47.6">1.0uF</text>
<text x="147.8" y="43.4">C8</text>
<text x="147.8" y="47.6">100pF</text>
<text x="248.7" y="42.1">C2</text>
<text x="397" y="43.4">JM1</text>
<text x="422.3" y="43.4">JM2</text>
<text x="202.7" y="54">40MHz</text>
<text x="248.7" y="53.1">12pF</text>
<text x="278.7" y="56.1">C9</text>
<text x="278.7" y="60.3">0.1uF</text>
<text x="100.9" y="71.7">C10</text>
<text x="175.3" y="73">R3</text>
<text x="185.8" y="73">20.0K</text>
<text x="320.9" y="73">J12</text>
<text x="329.4" y="73">G21</text>
<text x="100.9" y="82.7">1.0uF</text>
<text x="160.1" y="80.1">C11</text>
<text x="100.9" y="88.6">C13</text>
<text x="175.3" y="89.8">C12</text>
<text x="185.8" y="89.8">3.3nF</text>
<text x="320.9" y="89.8">J18</text>
<text x="320.9" y="85.6">J4</text>
<text x="329.4" y="89.8">G19</text>
<text x="329.4" y="85.6">G22</text>
<text x="397" y="89.8">CON10</text>
<text x="422.3" y="89.8">CON10</text>
<text x="158.4" y="91.9">0.01uF</text>
<text x="16.5" y="100">JA1</text>
<text x="100.9" y="99.5">10uF</text>
<text x="100.9" y="105.5">C14</text>
<text x="27.4" y="108.8">RF RCPT</text>
<text x="275.3" y="108.4">U1</text>
<text x="275.3" y="112.6">ESP32</text>
<text x="100.9" y="116.4">10uF</text>
<text x="147" y="116.9">C15</text>
<text x="147" y="121.1">0.1uF</text>
<text x="84" y="139.2">C16</text>
<text x="320.9" y="140.5">J2</text>
<text x="329.4" y="140.5">G23</text>
<text x="44.3" y="144.7">JR1</text>
<text x="320.9" y="148.9">J24</text>
<text x="320.9" y="144.7">J21</text>
<text x="329.4" y="148.9">G05</text>
<text x="329.4" y="144.7">G18</text>
<text x="46.5" y="155.3">A</text>
<text x="52.8" y="155.3">0.0</text>
<text x="84" y="150.2">10pF</text>
<text x="101.4" y="153.2">C17</text>
<text x="320.9" y="153.2">J25</text>
<text x="329.4" y="153.2">SDI</text>
<text x="63.3" y="157.4">C18</text>
<text x="63.3" y="161.6">2.4pF</text>
<text x="84.5" y="157.4">L1</text>
<text x="84.5" y="161.6">1.5nH</text>
<text x="101.4" y="157.4">270pF</text>
<text x="320.9" y="157.4">J22</text>
<text x="320.9" y="161.6">J19</text>
<text x="329.4" y="157.4">SDO</text>
<text x="329.4" y="161.6">SCK</text>
<text x="21.1" y="167.9">ANT1</text>
<text x="320.9" y="165.8">J16</text>
<text x="329.4" y="165.8">SCS</text>
<text x="101.4" y="170">C19</text>
<text x="320.9" y="170">J13</text>
<text x="329.4" y="170">SWP</text>
<text x="101.4" y="174.3">270pF</text>
<text x="320.9" y="174.3">J10</text>
<text x="320.9" y="178.5">J27</text>
<text x="329.4" y="174.3">SHD</text>
<text x="329.4" y="178.5">G17</text>
<text x="21.1" y="184.8">FPIFA Antenna</text>
<text x="23.2" y="191.1">J1</text>
<text x="29.6" y="191.1">GND</text>
<text x="320.9" y="186.9">J30</text>
<text x="329.4" y="186.9">G16</text>
<text x="384.3" y="186.9">J15</text>
<text x="392.7" y="186.9">VDS</text>
<text x="430.7" y="193.2">U2</text>
<text x="430.7" y="197.5">FM25S32C</text>
<text x="291.4" y="199.6">C20</text>
<text x="291.4" y="203.8">0.1uF</text>
<text x="27.4" y="218.6">All Red Dots are SMD Test Points</text>
<text x="33.8" y="229.1">J8</text>
<text x="33.8" y="233.3">J11 SVN</text>
<text x="40.1" y="229.1">SVP</text>
<text x="137.2" y="233.3">J26</text>
<text x="137.2" y="229.1">J23</text>
<text x="145.7" y="233.3">G25</text>
<text x="145.7" y="229.1">G33</text>
<text x="274.5" y="229.1">J32 G04</text>
<text x="274.5" y="233.3">J34 G00</text>
<text x="33.8" y="237.6">J6</text>
<text x="40.1" y="237.6">CPU</text>
<text x="137.2" y="237.6">J29</text>
<text x="145.7" y="237.6">G26</text>
<text x="274.5" y="237.6">J36 G02</text>
<text x="384.3" y="237.6">J28</text>
<text x="392.7" y="237.6">GND</text>
<text x="33.8" y="241.8">J14 G34</text>
<text x="137.2" y="241.8">J31</text>
<text x="145.7" y="241.8">G27</text>
<text x="274.5" y="241.8">J38 G15</text>
<text x="33.8" y="246">J17 G35</text>
<text x="33.8" y="250.2">J20 G32</text>
<text x="111.9" y="246">R6</text>
<text x="111.9" y="250.2">150</text>
<text x="137.2" y="250.2">J35</text>
<text x="137.2" y="246">J33</text>
<text x="145.7" y="250.2">G12</text>
<text x="145.7" y="246">G14</text>
<text x="274.5" y="246">J37 G13</text>
<text x="114" y="271.3">D2</text>
<text x="114" y="275.6">GRN</text>
<text x="211.1" y="275.6">C21</text>
<text x="211.1" y="279.8">0.1uF</text>
<text x="179.5" y="288.2">J5</text>
<text x="185.8" y="288.2">GND</text>
</g>
<text font-size="3.7" fill="#c0c0c0" x="46.5" y="134.2">B</text>
<g font-size="2.2">
<text x="441.4" y="287.8">Minneapolis, MN 55418</text>
<text x="441.4" y="285.1">P.O. Box 18701</text>
<text x="441.4" y="282.5">Macchina LLC.</text>
<text x="441.4" y="290.7">612-787-2658</text>
<text x="390.7" y="297.9">Title: ESP32 XBEE SCHEMATIC</text>
<text x="390.7" y="295.2">Project - ESP32 XBEE MODULE</text>
<text x="390.6" y="304.7">LETTER</text>
<text x="390.7" y="301.6">Size:</text>
<text x="403.4" y="304.7">PCB-01002</text>
<text x="403.4" y="301.6">Document Number:</text>
<text x="432.6" y="304.7">R2</text>
<text x="432.6" y="301.6">Revision:</text>
<text x="452.9" y="304.7">PCB-01002 R2</text>
<text x="452.9" y="301.6">PCB #:</text>
<text x="390.7" y="309.2">Date: 12/15/16</text>
<text x="390.7" y="311.7">File:</text>
<text x="441.5" y="309.2">Sheet 1</text>
<text x="441.5" y="311.7">Drawn By:RGR</text>
<text x="451.7" y="309.2">of</text>
<text x="455.5" y="309.2">1</text>
<text x="463.1" y="311.7">Eng: JS</text>
</g>
</svg>
